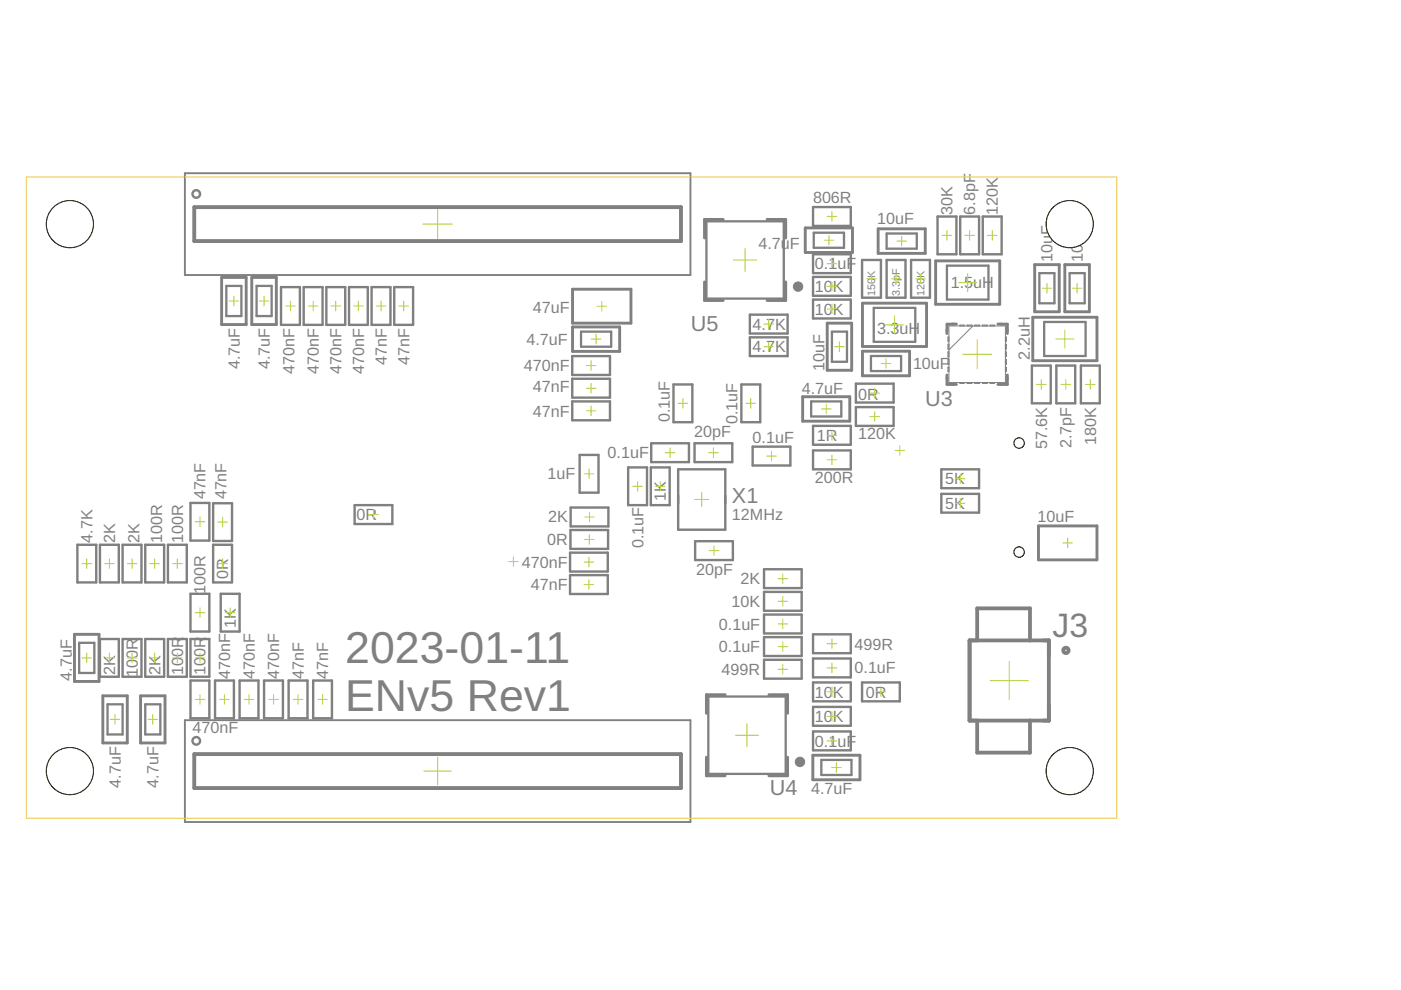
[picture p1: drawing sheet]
<svg xmlns="http://www.w3.org/2000/svg" width="297mm" height="210mm" viewBox="0 0 297 210" stroke-linecap="round" stroke-linejoin="round" font-family="sans-serif">
<g fill="none" stroke="#808080" stroke-width=".61">
<path d="M41.2 43.9h103.2v7.2h-103.2zM47 58.8h5.2v10h-5.2zM53.4 58.8h5.2v10h-5.2zM149.4 59.8v3.9h3.9M153.3 46.5h-3.9v4M162.6 46.5h4v4M166.6 59.8v3.9h-4M170.7 48.3h10v5.2h-10zM186.2 48.5h10v5.2h-10zM198.4 55.3h13.6v9.2h-13.6zM219.4 56.1h5.2v10h-5.2zM225.8 56.1h5.2v10h-5.2z"/>
<path d="M121.4 61.3h12.4v7.2h-12.4zM121.4 69.3h10v5.2h-10zM175.4 68.5h5.2v10h-5.2zM182.9 74.5h9.9v5.2h-9.9zM182.9 64.3h13.5v9.2h-13.5zM200.8 79.5v2h2M202 68.7h.8M202.1 68.7h-1.3v2M211.6 68.7h.8M212.3 68.7h1.3v2M213.6 79.5v2h-2M219 67.3h13.6v9.2h-13.6z"/>
<path d="M170.2 84.1h10v5.2h-10zM220.2 111.5h12.4v7.2h-12.4zM15.8 134.5h5.2v10h-5.2zM21.8 147.5h5.2v10h-5.2zM29.8 147.5h5.2v10h-5.2zM41.2 159.9h103.2v7.2h-103.2zM153.7 147.3h-3.9v3.9M163 147.3h4v3.9M149.8 160.5v4h3.9M167 160.5v4h-4M172.3 160.1h10v5.2h-10z"/>
</g>
<path d="M39.2 36.7h107.2v21.6h-107.2zM88.8 43.9h2M94.8 51.1h2M39.2 152.7h107.2v21.6h-107.2zM88.8 159.9h2M94.8 167.1h2" fill="none" stroke="#808080" stroke-width=".4"/>
<g fill="none" stroke="#808080" stroke-width=".51">
<path d="M172.4 53.9h8v4h-8zM172.4 43.9h8v4h-8zM172.4 58.7h8v4h-8zM182.8 55.1h4v8h-4zM188 55.1h4v8h-4zM193.2 55.1h4v8h-4zM198.8 45.9h4v8h-4zM203.6 45.9h4v8h-4zM208.4 45.9h4v8h-4zM59.6 60.9h4v8h-4zM64.4 60.9h4v8h-4zM69.2 60.9h4v8h-4z"/>
<path d="M74 60.9h4v8h-4zM78.8 60.9h4v8h-4zM83.6 60.9h4v8h-4zM121.3 75.5h8v4h-8zM159 66.7h8v4h-8zM159 71.5h8v4h-8zM172.4 63.5h8v4h-8zM218.8 77.5h4v8h-4zM224 77.5h4v8h-4zM229.2 77.5h4v8h-4zM121.3 80.3h8v4h-8zM121.3 85.1h8v4h-8z"/>
<path d="M122.9 96.5h4v8h-4zM133.2 99.1h4v8h-4zM138 99.1h4v8h-4zM138.1 94h8v4h-8zM142.8 81.5h4v8h-4zM143.8 99.5h10v12.8h-10zM147.3 94h8v4h-8zM157.2 81.5h4v8h-4zM159.6 94.7h8v4h-8zM172.4 90.3h8v4h-8zM172.4 95.5h8v4h-8zM181.5 86.3h8v4h-8z"/>
<path d="M181.5 81.3h8v4h-8zM199.6 99.5h8v4h-8zM16.4 115.5h4v8h-4zM21.2 115.5h4v8h-4zM26 115.5h4v8h-4zM30.8 115.5h4v8h-4zM35.6 115.5h4v8h-4zM40.4 106.6h4v8h-4zM45.2 115.5h4v8h-4zM45.2 106.7h4v8h-4zM75.2 107.1h8v4h-8zM120.9 117.2h8v4h-8z"/>
<path d="M120.9 112.4h8v4h-8zM121 107.6h8v4h-8zM147.4 114.7h8v4h-8zM199.6 104.7h8v4h-8zM21.2 135.5h4v8h-4zM26 135.5h4v8h-4zM30.8 135.5h4v8h-4zM35.6 135.5h4v8h-4zM40.4 135.5h4v8h-4zM40.4 125.9h4v8h-4zM46.8 125.9h4v8h-4zM120.9 121.9h8v4h-8z"/>
<path d="M162 139.9h8v4h-8zM162 120.7h8v4h-8zM162 125.5h8v4h-8zM162 130.3h8v4h-8zM162 135.1h8v4h-8zM172.4 134.5h8v4h-8zM172.4 139.6h8v4h-8zM40.4 144.3h4v8h-4zM45.6 144.3h4v8h-4zM50.8 144.3h4v8h-4zM56 144.3h4v8h-4zM61.2 144.3h4v8h-4z"/>
<path d="M66.4 144.3h4v8h-4zM172.4 144.7h8v4h-8zM172.4 149.9h8v4h-8zM172.4 155.1h8v4h-8zM182.8 144.7h8v4h-8z"/>
<circle cx="41.6" cy="41.1" r=".8"/>
<circle cx="41.6" cy="157.1" r=".8"/>
</g>
<g fill="#808080" stroke="#808080" stroke-width=".21">
<circle cx="169.6" cy="161.5" r=".99"/>
<circle cx="169.2" cy="60.8" r=".99"/>
</g>
<g fill="none" stroke="#808080" stroke-width=".8">
<path d="M41.2 43.9h103.2v7.2h-103.2zM205.6 135.8h16.8v17h-16.8zM207.2 135.8v-6.8h11.2v6.8M41.2 159.9h103.2v7.2h-103.2zM207.2 152.8v6.8h11.2v-6.8"/>
<circle cx="226" cy="137.9" r=".57"/>
</g>
<g fill="none" stroke="#808080" stroke-width=".49">
<path d="M149.8 46.9h16.4v16.4h-16.4zM172.5 49.3h6.4v3.2h-6.4zM188 49.5h6.4v3.2h-6.4zM200.8 56.3h8.8v7.2h-8.8zM220.4 57.9h3.2v6.4h-3.2zM226.8 57.9h3.2v6.4h-3.2zM48 60.6h3.2v6.4h-3.2zM54.4 60.6h3.2v6.4h-3.2zM123.2 70.3h6.4v3.2h-6.4zM176.4 70.3h3.2v6.4h-3.2zM184.7 75.5h6.4v3.2h-6.4zM185.3 65.3h8.8v7.2h-8.8z"/>
<path d="M221.4 68.3h8.8v7.2h-8.8zM172 85.1h6.4v3.2h-6.4zM16.8 136.3h3.2v6.4h-3.2zM22.8 149.3h3.2v6.4h-3.2zM30.8 149.3h3.2v6.4h-3.2zM150.2 147.7h16.4v16.4h-16.4zM174.1 161.1h6.4v3.2h-6.4z"/>
</g>
<g fill="none" stroke="#808080" stroke-width=".21">
<path d="M201.2 69.1h12v12h-12zM201.2 71.5h-.2v.9h.2M201.2 73h-.2v1h.2M201.2 74.6h-.2v1h.2M201.2 76.2h-.2v1h.2M201.2 77.9h-.2v.9h.2M203.5 69.1v-.2h.9v.2M205 69.1v-.2h1.1v.2M206.3 69.1l-5.1 5.1M206.7 69.1v-.2h1v.2M208.3 69.1v-.2h1v.2M209.9 69.1v-.2h.9v.2"/>
<path d="M213.2 71.5h.2v.9h-.2M213.2 73h.2v1h-.2M213.2 74.6h.2v1h-.2M213.2 76.2h.2v1h-.2M213.2 77.9h.2v.9h-.2M203.5 81.1v.2h.9v-.2M205 81.1v.2h1.1v-.2M206.7 81.1v.2h1v-.2M208.3 81.1v.2h1v-.2M209.9 81.1v.2h.9v-.2"/>
</g>
<g fill="none" stroke="#afd134" stroke-width=".21">
<path d="M89.7 47.5h6.2M92.8 44.4v6.2M155.5 55.1h5M158 52.6v5M174.7 50.9h2.1M175.4 55.9h2M175.4 45.9h2M175.7 49.9v2M176.4 44.9v2M176.4 54.9v2M176.4 59.7v2M183.8 59.1h2"/>
<path d="M184.8 58.1v2M189 59.1h2M190 58.1v2M190.2 51.1h2M191.2 50.1v2M194.2 59.1h2M195.2 58.1v2M199.7 49.9h2.1M200.8 48.9v2M203.3 59.9h3.8M204.6 49.9h2M205.2 58v3.8"/>
<path d="M205.6 48.9v2M209.4 49.9h2M210.4 48.9v2M48.6 63.8h2M49.6 62.8v2M55 63.8h2M56 62.8v2M60.6 64.9h2M61.6 63.9v2M65.4 64.9h2M66.4 63.9v2M70.2 64.9h2"/>
<path d="M71.2 63.9v2M75 64.9h2M76 63.9v2M79.8 64.9h2M80.8 63.9v2M84.6 64.9h2M85.6 63.9v2M124.3 77.5h2M125.3 76.5v2M125.4 71.9h2M126.4 70.9v2M126.6 64.9h2"/>
<path d="M127.6 63.9v2M162 68.7h2M162 73.5h2M163 67.7v2M163 72.5v2M175.4 65.5h2M175.4 60.7h2M176.4 64.5v2M177 73.5h2M178 72.5v2M186.8 77.1h2.1M187.7 68.9h3.9"/>
<path d="M187.9 76.1v2M189.7 67v3.8M204.1 75.1h6.1M207.2 72v6.2M221 61.1h2M222 60.1v2M223.9 71.9h3.8M225.8 70v3.8M227.4 61.1h2M228.4 60.1v2M124.3 87.1h2M124.3 82.3h2"/>
<path d="M124.9 99.4v2.1M125.3 81.3v2M125.3 86.1v2M141.1 96h2M142.1 95v2M143.8 85.5h2M144.8 84.5v2M150.2 96h2.1M151.3 95v2M158.2 85.5h2M159.2 84.5v2M162.6 96.7h2"/>
<path d="M163.6 95.7v2M174.2 86.7h2M175.2 85.7v2M175.4 92.3h2M175.4 97.5h2M176.4 91.3v2M176.4 96.5v2M184.4 83.4h2.1M184.4 88.3h2.1M185.5 82.3v2.1M185.5 87.3v2M189.8 95.5h2"/>
<path d="M190.8 94.5v2M219.8 81.5h2M220.8 80.5v2M225 81.5h2M226 80.5v2M230.1 81.5h2.1M231.2 80.5v2M17.4 119.5h2M18.4 118.5v2M22.2 119.5h2M23.2 118.5v2M27 119.5h2"/>
<path d="M28 118.5v2M31.8 119.5h2M32.8 118.5v2M36.6 119.5h2M37.6 118.5v2M41.4 110.6h2M42.4 109.6v2M46.2 119.5h2M46.2 110.7h2M47.2 109.7v2M47.2 118.5v2M78.2 109.1h2"/>
<path d="M79.2 108.1v2M107.8 119.1h2.1M108.9 118v2.1M123.8 119.2h2.1M123.9 100.5h2M123.9 114.4h2.1M124 109.6h2M124.9 118.2v2M124.9 113.4v2M125 108.6v2M134.2 103.1h2M135.2 102.1v2"/>
<path d="M139 103.1h2M140 102.1v2M147.3 105.9h3M148.8 104.4v3M150.4 116.7h2M151.4 115.7v2.1M202.6 101.5h2M202.6 106.7h2M203.6 100.5v2M203.6 105.7v2M225.4 115.1h2M226.4 114.1v2"/>
<path d="M17.4 139.5h2M18.4 138.5v2M22.2 139.5h2M23.2 138.5v2M27 139.5h2M28 138.5v2M31.8 139.5h2M32.8 138.5v2M36.6 139.5h2M37.6 138.5v2M41.4 139.5h2M41.4 129.9h2"/>
<path d="M42.4 128.9v2M42.4 138.5v2M47.8 129.9h2M48.8 128.9v2M123.8 123.9h2.1M124.9 122.9v2M165 137.1h2M165 132.3h2M165 122.7h2M165 127.5h2M166 121.7v2M166 126.5v2"/>
<path d="M166 131.3v2M166 136.1v2M175.4 136.5h2M176.4 135.5v2M23.4 152.5h2M24.4 151.5v2M31.4 152.5h2M32.4 151.5v2M41.4 148.3h2M42.4 147.3v2M46.6 148.3h2M47.6 147.3v2"/>
<path d="M51.8 148.3h2M52.8 147.3v2M57 148.3h2M58 147.3v2M62.2 148.3h2M63.2 147.3v2M67.4 148.3h2M68.4 147.3v2M155.9 155.9h4.9M158.4 153.4v4.9M165 141.9h2M166 140.9v2"/>
<path d="M175.4 151.9h2M175.4 146.7h2M175.4 157.1h2M175.4 141.6h2M176.4 140.6v2M176.4 145.7v2M176.4 150.9v2M176.4 156.1v2M185.8 146.7h2M186.8 145.7v2M209.9 144.3h8.1M214 140.2v8.2"/>
<path d="M89.9 163.5h5.8M92.8 160.5v5.9M176.3 162.7h2.1M177.3 161.7v2"/>
</g>
<g fill="none" stroke="#eec643" stroke-width=".21">
<path d="M5.6 37.5h231.2v136h-231.2z"/>
<circle cx="226.8" cy="47.5" r="5"/>
</g>
<circle cx="226.8" cy="47.5" r="5" fill="#fff" stroke="#000" stroke-width=".21"/>
<circle cx="226.8" cy="163.5" r="5" fill="none" stroke="#eec643" stroke-width=".21"/>
<circle cx="226.8" cy="163.5" r="5" fill="#fff" stroke="#000" stroke-width=".21"/>
<circle cx="14.8" cy="47.5" r="5" fill="none" stroke="#eec643" stroke-width=".21"/>
<circle cx="14.8" cy="47.5" r="5" fill="#fff" stroke="#000" stroke-width=".21"/>
<circle cx="14.8" cy="163.5" r="5" fill="none" stroke="#eec643" stroke-width=".21"/>
<circle cx="14.8" cy="163.5" r="5" fill="#fff" stroke="#000" stroke-width=".21"/>
<circle cx="216.1" cy="117.1" r="1.1" fill="none" stroke="#eec643" stroke-width=".21"/>
<circle cx="216.1" cy="117.1" r="1.1" fill="#fff" stroke="#000" stroke-width=".21"/>
<circle cx="216.1" cy="93.9" r="1.1" fill="none" stroke="#eec643" stroke-width=".21"/>
<circle cx="216.1" cy="93.9" r="1.1" fill="#fff" stroke="#000" stroke-width=".21"/>
<g font-size="9.5" fill="#808080">
<text x="73.2" y="140.6">2023-01-11</text>
<text x="73.2" y="150.7">ENv5 Rev1</text>
</g>
<text font-size="7.2" fill="#808080" x="223.2" y="135.1">J3</text>
<g font-size="4.6" fill="#808080">
<text x="146.5" y="70.2">U5</text>
<text x="196.1" y="86.2">U3</text>
<text x="155.2" y="106.7">X1</text>
<text x="163.2" y="168.5">U4</text>
</g>
<g font-size="3.4" fill="#808080">
<text x="172.4" y="43.1">806R</text>
<text x="186" y="47.5">10uF</text>
<text x="202" y="45.5" transform="rotate(-90 202 45.5)">30K</text>
<text x="206.8" y="45.5" transform="rotate(-90 206.8 45.5)">6.8pF</text>
<text x="211.6" y="45.5" transform="rotate(-90 211.6 45.5)">120K</text>
<text x="160.8" y="52.7">4.7uF</text>
<text x="172.8" y="57.1">0.1uF</text>
<text x="223.2" y="55.5" transform="rotate(-90 223.2 55.5)">10uF</text>
<text x="229.6" y="55.5" transform="rotate(-90 229.6 55.5)">10uF</text>
<text x="172.8" y="61.9">10K</text>
<text x="201.6" y="61.1">1.5uH</text>
<text x="113" y="66.3">47uF</text>
<text x="159.6" y="69.9">4.7K</text>
<text x="172.8" y="66.7">10K</text>
<text x="186" y="70.7">3.3uH</text>
<text x="82" y="77.3" transform="rotate(-90 82 77.3)">47nF</text>
<text x="86.8" y="77.3" transform="rotate(-90 86.8 77.3)">47nF</text>
<text x="111.6" y="73.1">4.7uF</text>
<text x="159.6" y="74.7">4.7K</text>
<text x="218.4" y="76.3" transform="rotate(-90 218.4 76.3)">2.2uH</text>
<text x="50.8" y="78.3" transform="rotate(-90 50.8 78.3)">4.7uF</text>
<text x="57.2" y="78.3" transform="rotate(-90 57.2 78.3)">4.7uF</text>
<text x="62.4" y="79.2" transform="rotate(-90 62.4 79.2)">470nF</text>
<text x="67.6" y="79.2" transform="rotate(-90 67.6 79.2)">470nF</text>
<text x="72.4" y="79.2" transform="rotate(-90 72.4 79.2)">470nF</text>
<text x="77.2" y="79.2" transform="rotate(-90 77.2 79.2)">470nF</text>
<text x="111.1" y="78.7">470nF</text>
<text x="113" y="83.1">47nF</text>
<text x="170" y="83.5">4.7uF</text>
<text x="174.8" y="78.7" transform="rotate(-90 174.8 78.7)">10uF</text>
<text x="193.6" y="78.3">10uF</text>
<text x="113" y="88.3">47nF</text>
<text x="142" y="89.5" transform="rotate(-90 142 89.5)">0.1uF</text>
<text x="156.4" y="89.9" transform="rotate(-90 156.4 89.9)">0.1uF</text>
<text x="182" y="84.7">0R</text>
<text x="147.2" y="92.7">20pF</text>
<text x="159.6" y="93.9">0.1uF</text>
<text x="173.2" y="93.5">1R</text>
<text x="182" y="93.1">120K</text>
<text x="222" y="95.3" transform="rotate(-90 222 95.3)">57.6K</text>
<text x="227.2" y="95.1" transform="rotate(-90 227.2 95.1)">2.7pF</text>
<text x="232.4" y="94.3" transform="rotate(-90 232.4 94.3)">180K</text>
<text x="116.1" y="101.5">1uF</text>
<text x="128.8" y="97.1">0.1uF</text>
<text x="43.6" y="105.9" transform="rotate(-90 43.6 105.9)">47nF</text>
<text x="48" y="105.9" transform="rotate(-90 48 105.9)">47nF</text>
<text x="141.2" y="106.3" transform="rotate(-90 141.2 106.3)">1K</text>
<text x="172.8" y="102.3">200R</text>
<text x="200.4" y="102.7">5K</text>
<text x="200.4" y="107.9">5K</text>
<text x="75.6" y="110.3">0R</text>
<text x="116.2" y="110.7">2K</text>
<text x="155.2" y="110.3">12MHz</text>
<text x="220" y="110.7">10uF</text>
<text x="19.6" y="115.1" transform="rotate(-90 19.6 115.1)">4.7K</text>
<text x="24.4" y="115.1" transform="rotate(-90 24.4 115.1)">2K</text>
<text x="29.6" y="115.1" transform="rotate(-90 29.6 115.1)">2K</text>
<text x="34.4" y="115.1" transform="rotate(-90 34.4 115.1)">100R</text>
<text x="38.8" y="115.1" transform="rotate(-90 38.8 115.1)">100R</text>
<text x="116" y="115.5">0R</text>
<text x="136.4" y="116.3" transform="rotate(-90 136.4 116.3)">0.1uF</text>
<text x="43.6" y="125.9" transform="rotate(-90 43.6 125.9)">100R</text>
<text x="48.4" y="122.7" transform="rotate(-90 48.4 122.7)">0R</text>
<text x="110.7" y="120.3">470nF</text>
<text x="112.6" y="125.1">47nF</text>
<text x="147.6" y="121.9">20pF</text>
<text x="157" y="123.9">2K</text>
<text x="155.1" y="128.7">10K</text>
<text x="50" y="133.1" transform="rotate(-90 50 133.1)">1K</text>
<text x="152.4" y="133.5">0.1uF</text>
<text x="181.2" y="137.9">499R</text>
<text x="24.4" y="143.1" transform="rotate(-90 24.4 143.1)">2K</text>
<text x="29.2" y="143.5" transform="rotate(-90 29.2 143.5)">100R</text>
<text x="34" y="143.1" transform="rotate(-90 34 143.1)">2K</text>
<text x="38.8" y="143.1" transform="rotate(-90 38.8 143.1)">100R</text>
<text x="43.6" y="143.1" transform="rotate(-90 43.6 143.1)">100R</text>
<text x="48.8" y="143.9" transform="rotate(-90 48.8 143.9)">470nF</text>
<text x="54" y="143.9" transform="rotate(-90 54 143.9)">470nF</text>
<text x="59.2" y="143.9" transform="rotate(-90 59.2 143.9)">470nF</text>
<text x="64.4" y="143.9" transform="rotate(-90 64.4 143.9)">47nF</text>
<text x="69.6" y="143.9" transform="rotate(-90 69.6 143.9)">47nF</text>
<text x="152.4" y="138.3">0.1uF</text>
<text x="153" y="143.1">499R</text>
<text x="181.2" y="142.7">0.1uF</text>
<text x="15.2" y="144.3" transform="rotate(-90 15.2 144.3)">4.7uF</text>
<text x="172.8" y="147.9">10K</text>
<text x="183.6" y="147.9">0R</text>
<text x="40.8" y="155.5">470nF</text>
<text x="172.8" y="153.1">10K</text>
<text x="172.8" y="158.3">0.1uF</text>
<text x="25.6" y="167" transform="rotate(-90 25.6 167)">4.7uF</text>
<text x="33.6" y="167" transform="rotate(-90 33.6 167)">4.7uF</text>
<text x="172" y="168.3">4.7uF</text>
</g>
<g font-size="2.3" fill="#808080">
<text x="185.6" y="58.9" transform="rotate(-90 185.6 58.9)">K</text>
<text x="196" y="58.9" transform="rotate(-90 196 58.9)">K</text>
<text x="185.6" y="62.7" transform="rotate(-90 185.6 62.7)">150</text>
<text x="190.8" y="62.7" transform="rotate(-90 190.8 62.7)">3.3pF</text>
<text x="196" y="62.7" transform="rotate(-90 196 62.7)">120</text>
</g>
</svg>
